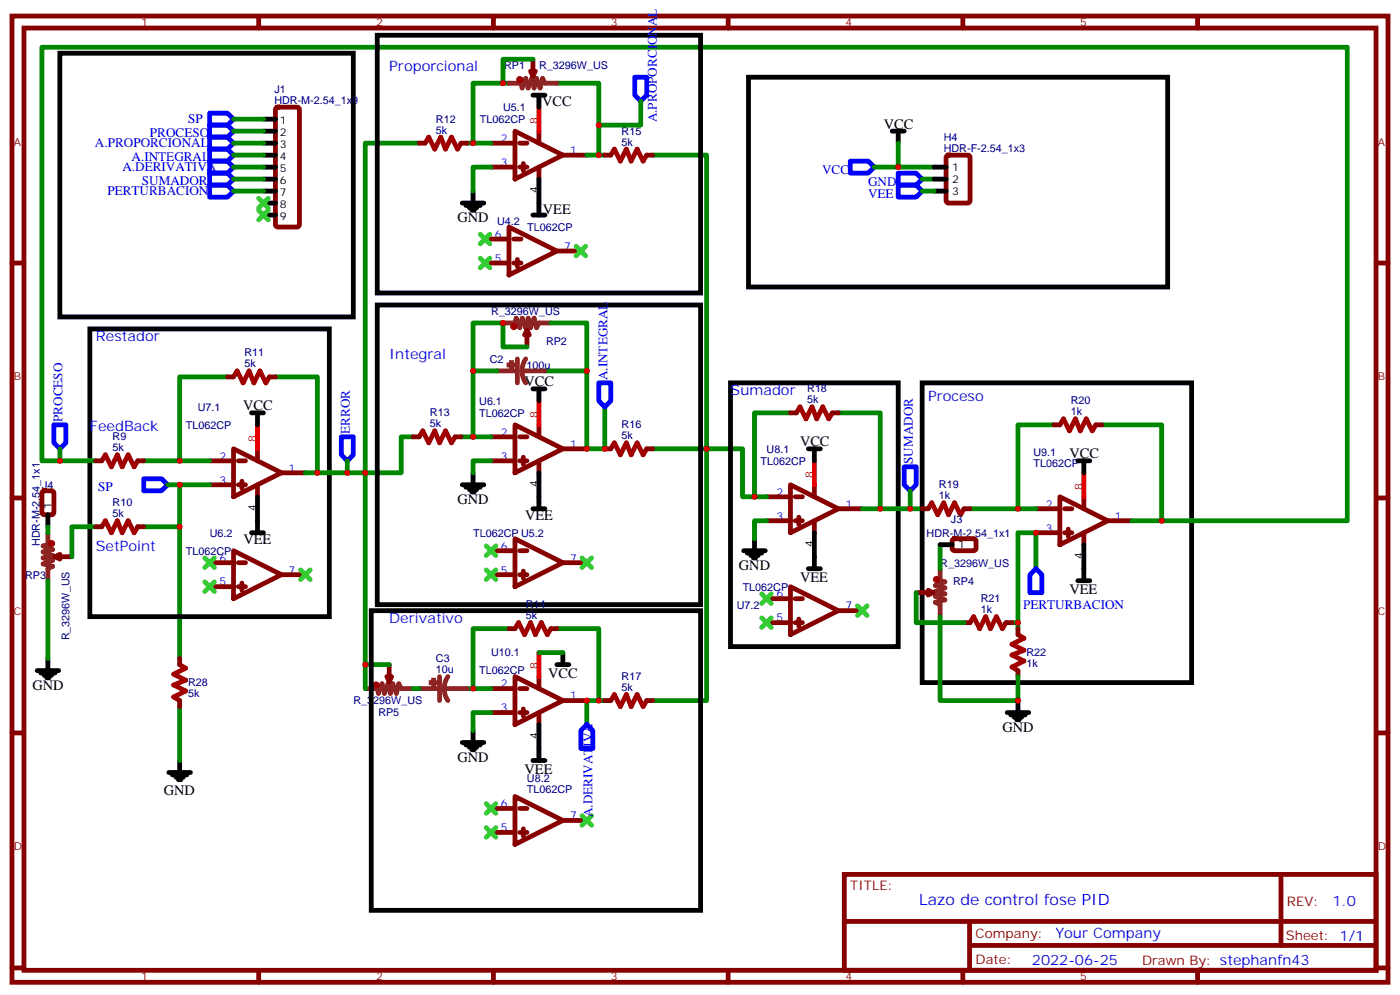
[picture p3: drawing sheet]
<svg xmlns="http://www.w3.org/2000/svg" width="412mm" height="293mm" viewBox="0 0 412 293" stroke-linecap="round" stroke-linejoin="round" font-family="sans-serif">
<g fill="none" stroke="#870000" stroke-width="1.4">
<path d="M3.5 4.7h405.4v284.4h-405.4zM7.1 8.3h398.2v277.2h-398.2zM76.2 4.7v3.6M145.3 4.7v3.6M157 17.4v5M214.5 4.7v3.6M283.6 4.7v3.6M352.8 4.7v3.6M81.4 31.7l.4-.2h5.7l.5 .2 .2 .5v33.9l-.2 .5-.5 .2h-5.7l-.5-.2-.2-.5v-33.9zM151.7 38.6l14.1 7-14.1 7.1zM156.3 21h1.4l-.7 1.4zM158.7 38.6v3.5"/>
<path d="M123.5 42.1h1.7M135.8 42.1h1.8M144.6 42.1h7.1M144.6 49.2h7.1M153.1 42.1h2.1M153.1 49.2h2.1M154.2 48.1v2.1M158.7 49.2v3.5M165.8 45.6h7.1M178.2 45.6h1.7M190.5 45.6h1.8M278.9 45.9l.5-.3h5.6l.7 .5 .1 13-.5 .6-5.9 .1-.7-.5v-12.9z"/>
<path d="M3.5 77.4h3.6M142.9 77.4h7M142.9 70.3h7M149.9 66.8l14.1 7.1-14.1 7zM151.3 77.4h2.2M151.3 70.3h2.2M152.4 76.3v2.2M164 73.9h7.1M405.3 77.4h3.6M155.2 97.2l.7 1.4h-1.4zM155.2 97.2v4.9M67 110.9h1.8"/>
<path d="M79.4 110.9h1.7M28.2 135.6h1.8M40.6 135.6h1.7M61.7 135.6h7.1M68.8 132.1l14.1 7-14.1 7.1zM70.2 135.6h2.1M75.8 132.1v3.5M82.9 139.1h7.1M121.7 128.6h1.8M134.1 128.6h1.7M144.6 135.6h7.1M144.6 128.6h7.1"/>
<path d="M151.7 125l14.1 7.1-14.1 7zM153.1 135.6h2.1M153.1 128.6h2.1M154.2 134.5v2.2M158.7 125v3.6M158.7 135.6v3.5M165.8 132.1h7.1M178.2 132.1h1.7M190.5 132.1h1.8M232.8 121.5h1.8M245.2 121.5h1.7M310.4 125h1.8"/>
<path d="M322.8 125h1.8M3.5 146.5h3.6M12.6 144.6l.5-.2h2.1l.6 .5 .1 5.9-.5 .6-2.3 .1-.7-.5-.1-5.9zM28.2 155h1.8M40.6 155h1.7M61.7 142.7h7.1M70.2 142.7h2.1M71.3 141.6v2.1M75.8 142.7v3.5M151.7 158.5l14.1 7.1-14.1 7zM225.8 146.2h7M225.8 153.2h7"/>
<path d="M232.8 142.7l14.1 7-14.1 7.1zM234.2 146.2h2.2M234.2 153.2h2.2M235.3 152.2v2.1M239.9 142.7v3.5M239.9 153.2v3.6M246.9 149.7h7.1M271.6 149.7h1.8M280.7 158.7l.5-.2 5.9 .1 .4 .6-.1 2.4-.6 .5-5.9-.1-.4-.6v-2.2zM284 149.7h1.8M305.2 149.7h7M305.2 156.8h7"/>
<path d="M312.2 146.2l14.1 7-14.1 7.1zM313.6 149.7h2.1M313.6 156.8h2.1M314.7 155.7v2.1M319.3 146.2v3.5M319.3 156.8v3.5M326.3 153.2h7.1M405.3 146.5h3.6M16.2 163.8l1.4-.7v1.4zM16.2 163.8h5M61.7 165.6h7.1M61.7 172.6h7.1"/>
<path d="M68.8 162.1l14.1 7-14.1 7.1zM70.2 165.6h2.1M70.2 172.6h2.1M71.3 171.6v2.1M82.9 169.1h7.1M144.6 169.1h7.1M144.6 162.1h7.1M153.1 169.1h2.1M153.1 162.1h2.1M154.2 168.1v2.1M165.8 165.6h7.1M225.8 176.2h7"/>
<path d="M232.8 172.6l14.1 7.1-14.1 7.1zM234.2 176.2h2.2M246.9 179.7h7.1M269.9 174.4h4.9M273.4 173.7l1.4 .7-1.4 .7zM52.9 193.8v1.8M113.9 199.1h1.5l-.7 1.4zM114.7 195.6v4.9M149.9 185h1.8M151.7 199.1l14.1 7.1-14.1 7zM158.7 199.1v3.5M162.3 185h1.7"/>
<path d="M225.8 183.2h7M234.2 183.2h2.2M235.3 182.2v2.1M284 183.2h1.8M296.3 183.2h1.8M299.9 185v1.8M299.9 197.3v1.8M3.5 215.7h3.6M52.9 206.2v1.7M144.6 202.6h7.1M144.6 209.7h7.1M153.1 202.6h2.1"/>
<path d="M153.1 209.7h2.1M154.2 208.6v2.1M158.7 209.7v3.5M165.8 206.2h7.1M178.2 206.2h1.7M190.5 206.2h1.8M405.3 215.7h3.6M144.6 237.9h7.1M151.7 234.4l14.1 7-14.1 7.1zM153.1 237.9h2.1M144.6 245h7.1M153.1 245h2.1"/>
<path d="M154.2 243.9v2.1M165.8 241.4h7.1M248.7 257.3h156.6v28.2h-156.6zM377.3 257.3v20.9M248.7 271.2h156.5M285.6 278.2h119.6M285.6 271.2v14.1M3.5 284.8h3.6M76.2 285.5v3.6M145.3 285.5v3.6M214.5 285.5v3.6M283.6 285.5v3.6"/>
<path d="M352.8 285.5v3.6M405.3 284.8h3.6"/>
</g>
<g fill="none" stroke="#000" stroke-width="1.4">
<path d="M17.6 15.7h86.5v77.6h-86.5zM111.1 10.4h95.3v75.8h-95.3zM77.6 35.1h3.5M77.6 38.6h3.5M157 28h3.5M158.7 28v3.5M220.5 22.7h123.5v61.8h-123.5zM262.8 38.6h3.5M264.6 38.6v3.5M77.6 59.8h3.5M77.6 42.1h3.5M77.6 45.6h3.5"/>
<path d="M77.6 49.2h3.5M77.6 52.7h3.5M77.6 56.2h3.5M136.2 59.8h6.3M139.3 56.2v3.6M158.7 52.7v10.6M275.2 49.2h3.5M275.2 52.7h3.5M275.2 56.2h3.5M77.6 63.3h3.5M137.2 60.5h4.3M138.3 61.2h2.1"/>
<path d="M139 61.9h.7M157 63.3h3.5M26.5 96.8h70.5v84.7h-70.5zM111.1 89.7h95.3v88.2h-95.3zM157 114.4h3.5M158.7 114.4v3.6M215.2 112.7h49.4v77.6h-49.4zM271.6 112.7h79.4v88.2h-79.4zM74.1 121.5h3.5M75.8 121.5v3.5M139.3 139.1v3.6M158.7 139.1v10.6"/>
<path d="M238.1 132.1h3.6M239.9 132.1v3.5M317.5 135.6h3.5M319.3 135.6v3.5M14.1 151.5v3.5M74.1 156.8h3.5M75.8 146.2v10.6M136.2 142.7h6.3M137.2 143.4h4.3M138.3 144.1h2.1M139 144.8h.7M157 149.7h3.5"/>
<path d="M222.2 158.5v3.6M239.9 156.8v10.6M109.4 179.7h97v88.2h-97zM219.1 162.1h6.3M220.1 162.8h4.3M221.2 163.5h2.1M221.9 164.2h.7M238.1 167.4h3.6M276.9 160.3h3.6M317.5 170.9h3.5M319.3 160.3v10.6M10.9 197.3h6.4"/>
<path d="M12 198h4.2M13.1 198.8h2.1M13.8 199.5h.7M14.1 193.8v3.5M164 195.6h3.6M165.8 192.1v3.5M136.2 218.5h6.3M137.2 219.2h4.3M138.3 219.9h2.1M139.3 215v3.5M158.7 213.2v10.6M296.7 209.7h6.3"/>
<path d="M297.7 210.4h4.3M298.8 211.1h2.1M299.5 211.8h.7M299.9 206.2v3.5M49.7 227.3h6.4M50.8 228h4.2M51.9 228.7h2.1M52.6 229.4h.7M52.9 223.8v3.5M139 220.6h.7M157 223.8h3.5"/>
</g>
<path d="M158.7 31.5v7.1M158.7 118v7M75.8 125v7.1M239.9 135.6v7.1M319.3 139.1v7.1M158.7 192.1v7" fill="none" stroke="#f00" stroke-width="1.4"/>
<g fill="none" stroke="#008700" stroke-width="1.4">
<path d="M157 17.4h-8.8v7.1M68.8 35.1h8.8M68.8 38.6h8.8M149.9 24.5h-10.6v17.6M164 24.5h12.4v21.1h-3.5M188.7 29.8v7h-12.3M68.8 42.1h8.8M68.8 45.6h8.8M68.8 49.2h8.8M68.8 52.7h8.8M68.8 56.2h8.8M123.5 42.1h-15.9v97h-14.1"/>
<path d="M137.6 42.1h7M144.6 49.2h-5.3v7M176.4 45.6h1.8M192.3 45.6h15.8v160.6h-15.8M257.5 49.2h7.1M264.6 42.1v7.1h10.6M271.6 52.7h3.6M271.6 56.2h3.6M162.3 95h10.6v14.1M67 110.9h-14.1v24.7M81.1 110.9h12.4v28.2h-3.5M146.4 109.1h-7.1v19.5"/>
<path d="M155.2 102.1h-7v-7.1h-8.9v14.1M160.5 109.1h12.4v23h5.3v-12.4M17.6 132.1v3.5M28.2 135.6h-15.9v-121.7h384.6v139.3h-54.7M42.3 135.6h19.4M102.3 135.6v3.5M121.7 128.6h-3.5v10.5h-10.6v63.5M135.8 128.6h8.8M144.6 135.6h-5.3v3.5M192.3 132.1h26.4v14.1h7.1M232.8 121.5h-10.6v24.7M246.9 121.5h12.4v28.2h-5.3"/>
<path d="M310.4 125h-10.5v24.7M324.6 125h17.6v28.2h-8.8M14.1 155v1.8M28.2 155h-7v8.8M49.4 142.7h3.5M52.9 155v38.8M61.7 142.7h-8.8v12.3h-10.6M225.8 153.2h-3.6v5.3M259.3 149.7h12.3M268.1 144.4v5.3M285.8 149.7h19.4M14.1 170.9v22.9"/>
<path d="M269.9 174.4v8.8h14.1M276.9 160.3v7.1M305.2 167.4v-10.6h-5.3v26.4M107.6 195.6h7.1M149.9 185h-10.6v17.6M158.7 192.1h7.1M164 185h12.4v21.2M276.9 181.5v24.7h23v-7.1M298.1 183.2h1.8v1.8M52.9 207.9v15.9M121.7 202.6h1.8M137.6 202.6h7"/>
<path d="M144.6 209.7h-5.3v5.3M178.2 206.2h-5.3v7"/>
</g>
<g fill="none" stroke="#3c3" stroke-width="1.4">
<path d="M76.2 58.3l2.8 2.9M79 58.3l-2.8 2.9M76.2 61.9l2.8 2.8M79 61.9l-2.8 2.8M141.5 76l2.8 2.8M141.5 68.9l2.8 2.9M144.3 76l-2.8 2.8M144.3 68.9l-2.8 2.9M169.7 72.5l2.8 2.8M172.5 72.5l-2.8 2.8M60.3 171.2l2.8 2.9M60.3 164.2l2.8 2.8"/>
<path d="M63.1 171.2l-2.8 2.9M63.1 164.2l-2.8 2.8M88.5 167.7l2.9 2.8M91.4 167.7l-2.9 2.8M143.2 167.7l2.8 2.8M143.2 160.7l2.8 2.8M146 167.7l-2.8 2.8M146 160.7l-2.8 2.8M171.4 164.2l2.9 2.8M174.3 164.2l-2.9 2.8M224.4 174.8l2.8 2.8M227.2 174.8l-2.8 2.8"/>
<path d="M252.6 178.3l2.8 2.8M255.4 178.3l-2.8 2.8M224.4 181.8l2.8 2.8M227.2 181.8l-2.8 2.8M143.2 236.5l2.8 2.8M146 236.5l-2.8 2.8M143.2 243.6l2.8 2.8M146 243.6l-2.8 2.8M171.4 240l2.9 2.9M174.3 240l-2.9 2.9"/>
</g>
<g fill="none" stroke="#8c2424" stroke-width="1.4">
<path d="M149.9 24.5h3.6l.3 1.4 1.1-2.8 .7 2.8 1-2.8 .7 2.8 .7-2.8 1.1 2.8 .7-2.8 .7 1.4h3.5M148.2 95h3.5l.3-1.4 1.1 2.8 .7-2.8 1.1 2.8 .7-2.8 .7 2.8 1-2.8 .7 2.8 .7-1.4h3.6M146.4 109.1h6M152.4 105.6v7.1M153.8 109.1l.2 1.9 .9 1.7M153.8 109.1h6.7M154.9 105.6l-.8 1.7-.3 1.8M14.1 156.8v3.5l-1.4 .4 2.8 1-2.8 .7 2.8 1.1-2.8 .7 2.8 .7-2.8 1 2.8 .8-1.4 .7v3.5M276.9 167.4v3.5l1.4 .3-2.8 1.1 2.8 .7-2.8 1.1 2.8 .7-2.8 .7 2.8 1-2.8 .7 1.4 .7v3.6M129.5 199.1v7.1M131.9 199.1l-.8 1.7-.2 1.8M107.6 202.6h3.5l.4 1.4 1-2.8 .7 2.8 1.1-2.8 .7 2.8 .7-2.8 1.1 2.8 .7-2.8 .7 1.4h3.5"/>
<path d="M123.5 202.6h6M130.9 202.6l.2 1.9 .8 1.7M130.9 202.6h6.7"/>
</g>
<g fill="#8c2424" stroke="#8c2424" stroke-width="1.4">
<path d="M127.7 200.2v1.4z"/>
<path d="M127 200.9h1.4z"/>
<path d="M150.6 106.7l.1 1.4z"/>
<path d="M149.9 107.4h1.4z"/>
</g>
<g fill="none" stroke="#a10000" stroke-width="1.4">
<path d="M125.2 42.1l1.1-1.7 1.8 3.5 1.7-3.5 1.4 3.5 1.8-3.5 1.8 3.5 1-1.8M179.9 45.6l1.1-1.7 1.7 3.5 1.8-3.5 1.4 3.5 1.8-3.5 1.7 3.5 1.1-1.8M68.8 110.9l1-1.8 1.8 3.6 1.8-3.6 1.4 3.6 1.8-3.6 1.7 3.6 1.1-1.8M30 135.6l1-1.8 1.8 3.6 1.8-3.6 1.4 3.6 1.7-3.6 1.8 3.6 1.1-1.8M123.5 128.6l1-1.8 1.8 3.5 1.8-3.5 1.4 3.5 1.7-3.5 1.8 3.5 1.1-1.7M179.9 132.1l1.1-1.8 1.7 3.5 1.8-3.5 1.4 3.5 1.8-3.5 1.7 3.5 1.1-1.7M234.6 121.5l1.1-1.8 1.7 3.6 1.8-3.6 1.4 3.6 1.8-3.6 1.7 3.6 1.1-1.8M312.2 125l1.1-1.7 1.7 3.5 1.8-3.5 1.4 3.5 1.8-3.5 1.7 3.5 1.1-1.8M30 155l1-1.8 1.8 3.6 1.8-3.6 1.4 3.6 1.7-3.6 1.8 3.6 1.1-1.8M273.4 149.7l1.1-1.7 1.7 3.5 1.8-3.5 1.4 3.5 1.8-3.5 1.7 3.5 1.1-1.8M52.9 195.6l1.8 1-3.5 1.8 3.5 1.8-3.5 1.4 3.5 1.7-3.5 1.8 1.7 1.1M151.7 185l1.1-1.8 1.7 3.6 1.8-3.6 1.4 3.6 1.8-3.6 1.7 3.6 1.1-1.8"/>
<path d="M285.8 183.2l1-1.7 1.8 3.5 1.7-3.5 1.4 3.5 1.8-3.5 1.8 3.5 1-1.8M299.9 186.8l1.7 1-3.5 1.8 3.5 1.7-3.5 1.5 3.5 1.7-3.5 1.8 1.8 1M179.9 206.2l1.1-1.8 1.7 3.5 1.8-3.5 1.4 3.5 1.8-3.5 1.7 3.5 1.1-1.7"/>
<circle cx="153.1" cy="23.4" r=".35"/>
<circle cx="151.3" cy="96.1" r=".35"/>
<circle cx="15.2" cy="159.9" r=".35"/>
<circle cx="275.9" cy="170.5" r=".35"/>
<circle cx="110.8" cy="201.6" r=".35"/>
</g>
<g fill="none" stroke="#00f" stroke-width="1.4">
<path d="M61.7 33.3h5.3l1.8 1.8-1.8 1.7h-5.3zM61.7 36.8h5.3l1.8 1.8-1.8 1.8h-5.3zM187 22.7h3.5v5.3l-1.8 1.8-1.7-1.8zM61.7 40.4h5.3l1.8 1.7-1.8 1.8h-5.3zM61.7 43.9h5.3l1.8 1.7-1.8 1.8h-5.3zM61.7 47.4h5.3l1.8 1.8-1.8 1.7h-5.3zM61.7 50.9h5.3l1.8 1.8-1.8 1.8h-5.3zM61.7 54.5h5.3l1.8 1.7-1.8 1.8h-5.3zM250.5 47.4h5.3l1.7 1.8-1.7 1.7h-5.3zM264.6 50.9h5.3l1.7 1.8-1.7 1.8h-5.3zM264.6 54.5h5.3l1.7 1.7-1.7 1.8h-5.3zM176.4 112.7h3.5v5.3l-1.7 1.7-1.8-1.7z"/>
<path d="M15.9 125h3.5v5.3l-1.8 1.8-1.7-1.8zM100.5 128.6h3.6v5.2l-1.8 1.8-1.8-1.8zM266.3 137.4h3.6v5.3l-1.8 1.7-1.8-1.7zM42.3 140.9h5.3l1.8 1.8-1.8 1.7h-5.3zM305.2 167.4l1.7 1.7v5.3h-3.5v-5.3zM172.9 213.2l1.7 1.8v5.3h-3.5v-5.3z"/>
</g>
<g fill="#c00">
<circle cx="52.9" cy="135.6" r=".88"/>
<circle cx="52.9" cy="155" r=".88"/>
<circle cx="93.5" cy="139.1" r=".88"/>
<circle cx="107.6" cy="139.1" r=".88"/>
<circle cx="139.3" cy="42.1" r=".88"/>
<circle cx="176.4" cy="45.6" r=".88"/>
<circle cx="208.1" cy="132.1" r=".88"/>
<circle cx="176.4" cy="206.2" r=".88"/>
<circle cx="222.3" cy="146.2" r=".88"/>
<circle cx="259.3" cy="149.7" r=".88"/>
<circle cx="299.9" cy="149.7" r=".88"/>
<circle cx="299.9" cy="183.2" r=".88"/>
<circle cx="139.3" cy="202.6" r=".88"/>
<circle cx="342.2" cy="153.2" r=".88"/>
<circle cx="172.9" cy="132.1" r=".88"/>
<circle cx="139.3" cy="128.6" r=".88"/>
<circle cx="107.6" cy="195.6" r=".88"/>
<circle cx="139.3" cy="109.1" r=".88"/>
<circle cx="148.2" cy="95" r=".88"/>
<circle cx="172.9" cy="109.1" r=".88"/>
<circle cx="148.2" cy="24.5" r=".88"/>
<circle cx="305.2" cy="156.8" r=".88"/>
<circle cx="268.1" cy="149.7" r=".88"/>
<circle cx="102.3" cy="139.1" r=".88"/>
<circle cx="17.6" cy="135.6" r=".88"/>
<circle cx="52.9" cy="142.7" r=".88"/>
<circle cx="178.2" cy="132.1" r=".88"/>
<circle cx="176.4" cy="36.8" r=".88"/>
<circle cx="172.9" cy="206.2" r=".88"/>
<circle cx="299.9" cy="206.2" r=".88"/>
<circle cx="264.6" cy="49.2" r=".88"/>
</g>
<text font-size="4.6" fill="#00f" x="270.8" y="266.3">Lazo de control fose PID</text>
<g font-size="4.2" fill="#00f">
<text x="114.7" y="21">Proporcional</text>
<text x="28.2" y="100.3">Restador</text>
<text x="114.7" y="105.6">Integral</text>
<text x="215.2" y="116.2">Sumador</text>
<text x="273.4" y="118">Proceso</text>
<text x="26.5" y="126.8">FeedBack</text>
<text x="28.2" y="162.1">SetPoint</text>
<text x="114.7" y="183.2">Derivativo</text>
<text x="392.5" y="266.6">1.0</text>
<text x="310.9" y="276.1">Your Company</text>
<text x="304" y="283.9">2022-06-25</text>
</g>
<g font-size="4.2">
<text x="159.7" y="31.2">VCC</text>
<text x="260.3" y="37.9">VCC</text>
<text x="134.8" y="65.4">GND</text>
<text x="159.9" y="63">VEE</text>
<text x="154.5" y="113.7">VCC</text>
<text x="71.6" y="120.8">VCC</text>
<text x="235.7" y="131.4">VCC</text>
<text x="315" y="134.9">VCC</text>
<text x="134.8" y="148.3">GND</text>
<text x="154.7" y="152.9">VEE</text>
<text x="71.7" y="160">VEE</text>
<text x="217.7" y="167.7">GND</text>
<text x="235.7" y="171.2">VEE</text>
<text x="315" y="174.8">VEE</text>
<text x="9.5" y="203">GND</text>
<text x="161.5" y="199.5">VCC</text>
<text x="295.3" y="215.3">GND</text>
<text x="134.8" y="224.2">GND</text>
<text x="154.5" y="227.7">VEE</text>
<text x="48.2" y="234">GND</text>
</g>
<g font-size="3.9" fill="#00f">
<text x="44.2" y="40.4">PROCESO</text>
<text x="55.4" y="36.3">SP</text>
<text x="193.5" y="36" transform="rotate(-90 193.5 36)">A.PROPORCIONAL</text>
<text x="28" y="43.4">A.PROPORCIONAL</text>
<text x="38.8" y="47.4">A.INTEGRAL</text>
<text x="36.1" y="50.4">A.DERIVATIVA</text>
<text x="242.2" y="51.1">VCC</text>
<text x="31.6" y="57.5">PERTURBACION</text>
<text x="41.8" y="54.4">SUMADOR</text>
<text x="255.7" y="54.6">GND</text>
<text x="255.7" y="58.1">VEE</text>
<text x="178.9" y="111.9" transform="rotate(-90 178.9 111.9)">A.INTEGRAL</text>
<text x="18.4" y="124.2" transform="rotate(-90 18.4 124.2)">PROCESO</text>
<text x="103.1" y="127.7" transform="rotate(-90 103.1 127.7)">ERROR</text>
<text x="268.9" y="136.5" transform="rotate(-90 268.9 136.5)">SUMADOR</text>
<text x="28.9" y="144.4">SP</text>
<text x="301.4" y="179.2">PERTURBACION</text>
<text x="174.6" y="240.5" transform="rotate(-90 174.6 240.5)">A.DERIVATIVA</text>
</g>
<g font-size="3.9" fill="#800">
<text x="250.5" y="261.9">TITLE:</text>
<text x="379.1" y="266.6">REV:</text>
<text x="287.4" y="276.1">Company:</text>
<text x="378.7" y="276.7">Sheet: 1/1</text>
<text x="287.4" y="283.8">Date:</text>
<text x="336.4" y="283.9">Drawn By: stephanfn43</text>
</g>
<g font-size="3.2" fill="#800">
<text x="41.6" y="7.7">1</text>
<text x="110.8" y="7.7">2</text>
<text x="179.9" y="7.7">3</text>
<text x="249.1" y="7.7">4</text>
<text x="318.2" y="7.7">5</text>
<text x="4.1" y="42.8">A</text>
<text x="405.9" y="42.8">A</text>
<text x="4.1" y="112">B</text>
<text x="405.9" y="112">B</text>
<text x="4.1" y="181.1">C</text>
<text x="405.9" y="181.1">C</text>
<text x="4.1" y="250.3">D</text>
<text x="405.9" y="250.3">D</text>
<text x="41.6" y="288.5">1</text>
<text x="110.8" y="288.5">2</text>
<text x="179.9" y="288.5">3</text>
<text x="249.1" y="288.5">4</text>
<text x="318.2" y="288.5">5</text>
</g>
<g font-size="3.2" fill="#000080">
<text x="148.5" y="20.4">RP1</text>
<text x="158.8" y="20.4">R_3296W_US</text>
<text x="80.8" y="27.3">J1</text>
<text x="80.8" y="30.5">HDR-M-2.54_1x9</text>
<text x="148.2" y="32.7">U5.1</text>
<text x="128.4" y="39.3">5k</text>
<text x="128.4" y="36.1">R12</text>
<text x="141.4" y="36.1">TL062CP</text>
<text x="183.1" y="39.6">R15</text>
<text x="278" y="41.4">H4</text>
<text x="183.1" y="42.8">5k</text>
<text x="278" y="44.6">HDR-F-2.54_1x3</text>
<text x="146.5" y="66.2">U4.2</text>
<text x="155.3" y="68">TL062CP</text>
<text x="144.7" y="92.7">R_3296W_US</text>
<text x="160.8" y="101.5">RP2</text>
<text x="72" y="104.9">R11</text>
<text x="144.3" y="106.8">C2</text>
<text x="72" y="108.1">5k</text>
<text x="155.1" y="108.5">100u</text>
<text x="141.2" y="119.1">U6.1</text>
<text x="237.8" y="118.7">5k</text>
<text x="237.8" y="115.5">R18</text>
<text x="315.4" y="119">R20</text>
<text x="58.3" y="120.9">U7.1</text>
<text x="126.7" y="125.7">5k</text>
<text x="126.7" y="122.5">R13</text>
<text x="141.2" y="122.6">TL062CP</text>
<text x="315.4" y="122.2">1k</text>
<text x="33.2" y="129.6">R9</text>
<text x="54.8" y="126.2">TL062CP</text>
<text x="183.1" y="129.3">5k</text>
<text x="183.1" y="126">R16</text>
<text x="33.2" y="132.8">5k</text>
<text x="224.1" y="136.8">TL062CP</text>
<text x="225.8" y="133.2">U8.1</text>
<text x="304.4" y="137.4">TL062CP</text>
<text x="304.4" y="134.2">U9.1</text>
<text x="12.4" y="143.8">J4</text>
<text x="276.6" y="143.7">R19</text>
<text x="33.2" y="149">R10</text>
<text x="276.6" y="146.9">1k</text>
<text x="33.2" y="152.2">5k</text>
<text x="280.1" y="153.8">J3</text>
<text x="11.7" y="160.8" transform="rotate(-90 11.7 160.8)">HDR-M-2.54_1x1</text>
<text x="61.8" y="157.9">U6.2</text>
<text x="139.4" y="157.9">TL062CP U5.2</text>
<text x="272.9" y="157.9">HDR-M-2.54_1x1</text>
<text x="54.7" y="163.2">TL062CP</text>
<text x="277" y="166.7">R_3296W_US</text>
<text x="7.4" y="170.3">RP3</text>
<text x="218.8" y="173.8">TL062CP</text>
<text x="280.8" y="172">RP4</text>
<text x="154.9" y="179">R14</text>
<text x="217" y="179.1">U7.2</text>
<text x="288.9" y="177.2">R21</text>
<text x="154.9" y="182.2">5k</text>
<text x="288.9" y="180.4">1k</text>
<text x="20.5" y="188.5" transform="rotate(-90 20.5 188.5)">R_3296W_US</text>
<text x="128.4" y="194.8">C3</text>
<text x="144.7" y="193.2">U10.1</text>
<text x="302.3" y="196.4">1k</text>
<text x="302.3" y="193.2">R22</text>
<text x="55.4" y="202">R28</text>
<text x="128.4" y="198">10u</text>
<text x="141.2" y="198.5">TL062CP</text>
<text x="183.1" y="203.3">5k</text>
<text x="183.1" y="200.1">R17</text>
<text x="55.4" y="205.2">5k</text>
<text x="104.1" y="207.3">R_3296W_US</text>
<text x="111.4" y="210.8">RP5</text>
<text x="155.2" y="233.2">TL062CP</text>
<text x="155.2" y="230.1">U8.2</text>
</g>
<g font-size="3.2">
<text x="82.4" y="36.5">1</text>
<text x="82.4" y="40">2</text>
<text x="82.4" y="43.5">3</text>
<text x="82.4" y="47.1">4</text>
<text x="82.4" y="50.6">5</text>
<text x="280.5" y="50.2">1</text>
<text x="280.5" y="53.8">2</text>
<text x="82.4" y="54.1">6</text>
<text x="82.4" y="57.6">7</text>
<text x="158.4" y="56.8" transform="rotate(-90 158.4 56.8)">4</text>
<text x="280.5" y="57.3">3</text>
<text x="82.4" y="61.2">8</text>
<text x="82.4" y="64.7">9</text>
<text x="158.4" y="143.3" transform="rotate(-90 158.4 143.3)">4</text>
<text x="15.2" y="149.7" transform="rotate(-90 15.2 149.7)">1</text>
<text x="75.5" y="150.3" transform="rotate(-90 75.5 150.3)">4</text>
<text x="239.5" y="160.9" transform="rotate(-90 239.5 160.9)">4</text>
<text x="282.2" y="161.4">1</text>
<text x="318.9" y="164.4" transform="rotate(-90 318.9 164.4)">4</text>
<text x="158.4" y="217.4" transform="rotate(-90 158.4 217.4)">4</text>
</g>
<g font-size="3.2" fill="#00f">
<text x="147.6" y="41.8">2</text>
<text x="167.9" y="45.3">1</text>
<text x="147.6" y="48.8">3</text>
<text x="145.8" y="70">6</text>
<text x="145.8" y="77">5</text>
<text x="166.2" y="73.5">7</text>
<text x="147.6" y="128.2">2</text>
<text x="167.9" y="131.7">1</text>
<text x="64.7" y="135.3">2</text>
<text x="147.6" y="135.3">3</text>
<text x="64.7" y="142.3">3</text>
<text x="85" y="138.8">1</text>
<text x="228.7" y="145.8">2</text>
<text x="249.1" y="149.4">1</text>
<text x="308.1" y="149.4">2</text>
<text x="228.7" y="152.9">3</text>
<text x="328.4" y="152.9">1</text>
<text x="147.6" y="161.7">6</text>
<text x="308.1" y="156.4">3</text>
<text x="64.7" y="165.2">6</text>
<text x="167.9" y="165.2">7</text>
<text x="64.7" y="172.3">5</text>
<text x="85" y="168.8">7</text>
<text x="147.6" y="168.8">5</text>
<text x="228.7" y="175.8">6</text>
<text x="249.1" y="179.4">7</text>
<text x="228.7" y="182.9">5</text>
<text x="147.6" y="202.3">2</text>
<text x="147.6" y="209.3">3</text>
<text x="167.9" y="205.8">1</text>
<text x="147.6" y="237.6">6</text>
<text x="147.6" y="244.6">5</text>
<text x="167.9" y="241.1">7</text>
</g>
<g font-size="3.2" fill="#f00">
<text x="158.4" y="36.5" transform="rotate(-90 158.4 36.5)">8</text>
<text x="158.4" y="122.9" transform="rotate(-90 158.4 122.9)">8</text>
<text x="75.5" y="130" transform="rotate(-90 75.5 130)">8</text>
<text x="239.5" y="140.5" transform="rotate(-90 239.5 140.5)">8</text>
<text x="318.9" y="144.1" transform="rotate(-90 318.9 144.1)">8</text>
<text x="158.4" y="197" transform="rotate(-90 158.4 197)">8</text>
</g>
</svg>
